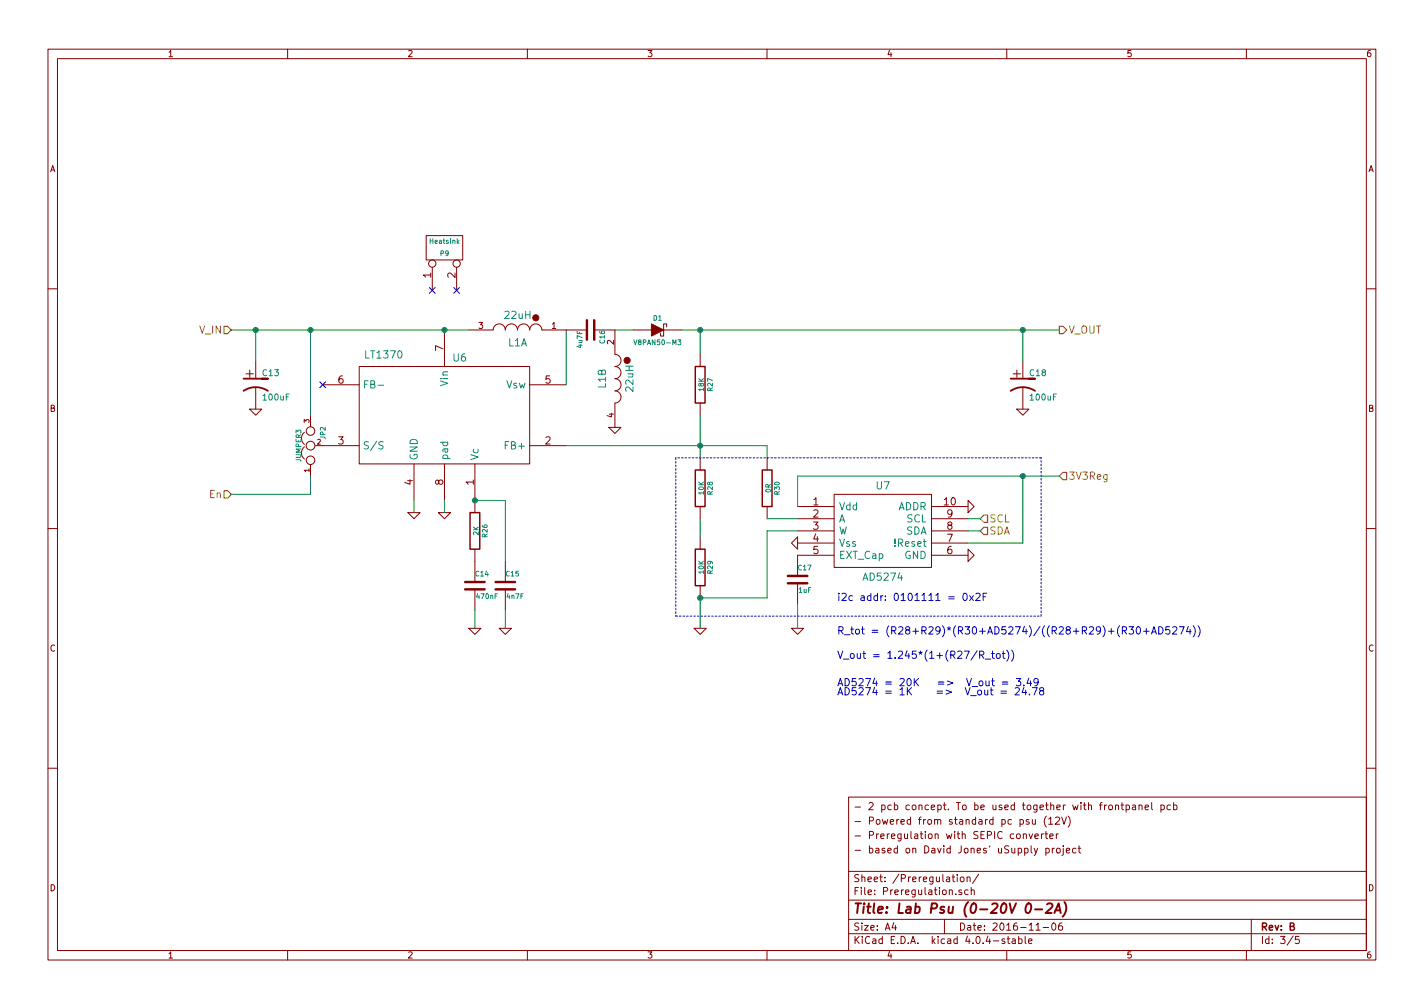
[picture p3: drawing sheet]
<svg xmlns="http://www.w3.org/2000/svg" width="297mm" height="210mm" viewBox="0 0 297 210" stroke-linecap="round" stroke-linejoin="round" font-family="sans-serif">
<g fill="none" stroke="#840000" stroke-width=".21">
<path d="M10 10.3h277v189.9h-277zM12 12.2h273v186.1h-273zM60 10.3v1.9M110 10.3v1.9M160 10.3v1.9M210 10.3v1.9M260 10.3v1.9M88.9 49.1h7.6v5.1h-7.6zM90.2 55.7v4.9M95.2 55.7v4.9M10 60.2h2M53.3 75.2v3.8"/>
<path d="M74.9 76.4h35.6v20.4h-35.6zM92.7 68.8v7.6M97.8 68.8h5.1a1.27 1.27 0 0 1 1.2-1.2 1.27 1.27 0 0 1 1.3 1.2 1.27 1.27 0 0 1 1.3-1.2 1.27 1.27 0 0 1 1.2 1.2 1.27 1.27 0 0 1 1.3-1.2 1.27 1.27 0 0 1 1.3 1.2 1.27 1.27 0 0 1 1.3-1.2 1.27 1.27 0 0 1 1.2 1.2h9.4M124 68.8h4.3v5.1a1.27 1.27 0 0 1 1.2 1.3 1.27 1.27 0 0 1-1.2 1.2 1.27 1.27 0 0 1 1.2 1.3 1.27 1.27 0 0 1-1.2 1.3 1.27 1.27 0 0 1 1.2 1.3 1.27 1.27 0 0 1-1.2 1.2 1.27 1.27 0 0 1 1.2 1.3 1.27 1.27 0 0 1-1.2 1.3v5M132.1 68.8h3.8M138.4 68.8h3.8M139.1 68.2v-.6h-.7v2.5h-.6v-.6M146 73.9v2.5M213.4 75.2v3.8M285 60.2h2M52.1 85.3h2.5l-1.3 1.3zM53.3 80.8v4.5"/>
<path d="M63.5 93.2a1.63 1.63 0 0 0 0 2.6M63.5 90.2a1.63 1.63 0 0 0 0 2.5M64.8 86.6v2.4M64.8 96.9v2.4M67.3 93h7.6M67.3 80.3h7.6M86.4 96.8v7.6M92.7 96.8v7.6M99.1 96.8v10.1M110.5 93h7.6M110.5 80.3h7.6M127 89.1h2.5l-1.2 1.3z"/>
<path d="M146 84.1v2.5M146 95.5v2.5M160 95.5v2.5M212.1 85.3h2.5l-1.2 1.3zM213.4 80.8v4.5M10 110.3h2M85.1 106.9h2.5l-1.2 1.3zM91.4 106.9h2.6l-1.3 1.3zM99.1 114.5v6.9M105.4 117.1v4.3M146 105.7v2.5M146 112v2.5"/>
<path d="M160 105.7v2.5M165.1 113.3l1.3-1.3v2.5zM166.4 105.7h7.6M166.4 108.2h7.6M166.4 110.7h7.6M166.4 113.3h7.6M174 103.1h20.3v15.3h-20.3zM174 115.8h-7.6v4.3M194.3 105.7h7.6M194.3 108.2h7.6M194.3 110.7h7.6M194.3 113.3h7.6"/>
<path d="M194.3 115.8h7.6M201.9 114.5l1.3 1.3-1.3 1.3zM201.9 104.4l1.3 1.3-1.3 1.2zM285 110.3h2M97.8 131.1h2.5l-1.2 1.2zM99.1 122.9v4.3M104.1 131.1h2.6l-1.3 1.2zM105.4 122.9v4.3M144.8 131.1h2.5l-1.3 1.2zM146 122.2v2.5M165.1 131.1h2.5l-1.2 1.2zM166.4 121.7v4.3"/>
<path d="M10 160.2h2M177 166.3h108v32h-108zM213.5 174.1l.2-.2 .3 .1 .1 .9M213.5 173.9v1M214.6 171l-.3-.1-.3 .2 .1 .3 .5 .1v.4h-.6M214.7 173.9l.3 1 .4-1M215.3 170.9l.1 1h.4l.2-.1M215.7 176.9l.4 1M215.9 174.4l.7-.1-.1-.3-.4-.1-.2 .2 .1 .7h.5M216 170.9v1M216.5 176.9l-.5 1.4-.3 .1M217.2 173.9v1"/>
<path d="M217.7 173.9l-.5 .3M218 173.9h.5M218.2 177l.4-.1 .3 .3-.2 .6h-.5M218.2 176.9v1.5M218.2 173.4v1.3l.3 .2M218.3 170.2a1.71 1.71 0 0 0 0 2.3M218.7 170.9l.5-.5v1.5M218.7 171.9h.9M219 174.4l.7-.1-.1-.3-.4-.1-.2 .2v.7h.6M219.5 176.9v1M219.9 176.9l-.4 .3M220.2 170.6l.6-.2 .2 .5-.9 1h.9"/>
<path d="M220.3 173.9v1M220.4 177.1l.2-.2 .5 .2 .1 .5-.2 .2-.4 .1-.2-.1zM220.8 173.9l-.5 .3M221.5 170.4l.4 1.5 .6-1.5M221.8 176.9v1.3l-.3 .2M221.8 176.4v.2M222.4 177.4l.7-.1v-.3l-.4-.1-.3 .2 .1 .7h.6M222.8 170.2a1.71 1.71 0 0 1 0 2.3M224.4 177l-.4-.1-.3 .3 .1 .6 .2 .1 .4-.1M224.9 176.9h.6M225.1 176.4v1.3l.4 .2M231.3 168l.2-.1 .5 .1 .1 .6-.2 .2-.4 .1-.2-.1z"/>
<path d="M232.7 168l.2-.1 .4 .1v.9M232.7 167.9v1M233.8 167.9h.6M234 167.4v1.3l.4 .2M234.9 168l.4-.1 .3 .3-.1 .6h-.6M234.9 167.9v1.5M236.2 168h.6l.1 .9M236.9 168.3h-.5l-.2 .2 .2 .4 .5-.1M237.6 168l.2-.1 .4 .1v.9M237.6 167.9v1M238.9 168.4l.7-.1-.1-.3-.4-.1-.2 .2v.7h.6M240.2 167.4v1.3l.2 .2"/>
<path d="M242.2 168l.4-.1 .3 .3-.2 .6h-.5M242.2 167.9v1.5M244.1 168l-.4-.1-.3 .3 .1 .6 .2 .1 .4-.1M244.8 168l.4-.1 .3 .3-.1 .6h-.6M244.8 167.4v1.5M285 160.2h2M60 198.3v1.9M110 198.3v1.9M160 198.3v1.9M177 194.8h108M177 191.8h108M177 187.8h108"/>
<path d="M177 181.8h108M186.4 192.5l-.3 1h.9M186.8 193v1M197 191.8v3M198.6 182.9h.6M198.8 182.4v1.3l.4 .2M199.4 186.5v.1M199.7 182.4v.2M199.7 182.9v1M200.4 183.1l.2-.2 .4 .2 .1 .5-.1 .2-.4 .1-.2-.1zM200.6 185.7l-.4-.1-.2 .2 .1 .2 .5 .2v.3h-.6M201.7 183.1l.2-.2 .4 .1 .1 .9"/>
<path d="M201.7 182.9v1M201.9 185.7l-.4-.1-.3 .3 .1 .6 .2 .1 .4-.1M202.6 185.7l.2-.1 .4 .1v.9M202.6 185.1v1.5M204.1 182.3l-1.2 2M209.6 195.9l-.4-.1-.2 .2 .1 .3 .5 .1v.3h-.6M210 198.3v1.9M210.1 195.8h.5M210.3 195.3v1.3l.3 .2M211.2 195.9h.5l.1 .9M211.8 196.2l-.5 .1-.2 .2 .2 .3 .5-.1M212.5 195.9l.4-.1 .3 .3-.1 .6h-.6"/>
<path d="M212.5 195.3v1.5M213.8 195.3v1.3l.2 .2M214.6 196.3l.7-.1-.1-.3-.4-.1-.2 .2v.7h.6M216.1 194h.9M217.6 193.5h1.1M219.5 192.7l.2-.2a.8 .8 0 0 1 .6 .8 .8 .8 0 0 1-.6 .7l-.3-.5zM221.5 192.5l-.4 .1a1.11 1.11 0 0 0-.1 1.3l.4 .1 .2-.1 .1-.5-.3-.3-.4 .1-.2 .2M260 198.3v1.9M261 191.8v6.5M269.7 195.2l-1.2 2M271 195.3h-.7l-.1 .7h.7l.1 .2v.5l-.2 .1-.6-.1"/>
<circle cx="90.2" cy="55" r=".76"/>
<circle cx="95.2" cy="55" r=".76"/>
<circle cx="64.8" cy="93" r=".91"/>
<circle cx="64.8" cy="89.9" r=".89"/>
<circle cx="64.8" cy="96" r=".89"/>
</g>
<path d="M214.3 188.5a.45 .45 0 0 1 .8 .3l-.2 1.3-.2 .2-.4 .1a1.27 1.27 0 0 1 0-1.9zM215.9 189.7h1.5M218.4 188.6l.3-.2h.5l.2 .1 .1 .5-1.4 1.4h1.3M219.9 190.4l.9-2 .5 2M220.2 189.9h.9M222 188.2a2.31 2.31 0 0 1-.4 3" fill="none" stroke="#840000" stroke-width=".41"/>
<path d="M50.8 79h5.1h-1.3M210.8 79h5.1h-1.3M50.8 81.5a4.6 4.6 0 0 1 5.1 0M210.8 81.5a4.6 4.6 0 0 1 5.1 0" fill="none" stroke="#840000" stroke-width=".38"/>
<path d="M132.2 70.9l.3 1 .4-1M141.4 70.9h.6l-.3 .4 .3 .1v.4h-.6M78.9 80.4h1.1M79.9 92.2l-.6-.1-.3 .3 .2 .4 .6 .3v.4l-.2 .1h-.6" fill="none" stroke="#008484" stroke-width=".21"/>
<path d="M89.6 60l1.2 1.2M90.8 60l-1.2 1.2M94.6 60l1.3 1.2M95.9 60l-1.3 1.2M66.7 79.6l1.2 1.3M67.9 79.6l-1.2 1.3" fill="none" stroke="#000084" stroke-width=".21"/>
<g fill="none" stroke="#008400" stroke-width=".21">
<path d="M48.3 68.8h49.5M53.3 68.8v6.4M64.8 68.8v17.8M118.1 68.8v11.5M128.3 68.8h3.8M142.2 68.8h78.8M146 68.8v5.1M213.4 68.8v6.4M64.8 99.3v3.8h-16.5M118.1 93h41.9v2.5M146 86.6v8.9M213.4 99.3v14h-11.5"/>
<path d="M221 99.3h-54.6v6.4M86.4 104.4v2.5M92.7 104.4v2.5M99.1 104.4h6.3v12.7M146 108.2v3.8M160 108.2h6.4M166.4 110.7h-6.4v14h-14v6.4M201.9 108.2h2.6M201.9 110.7h2.6M99.1 127.2v3.9M105.4 127.2v3.9M166.4 126v5.1"/>
</g>
<g fill="#008400" stroke="#008400" stroke-width=".25">
<circle cx="64.8" cy="68.8" r=".51"/>
<circle cx="53.3" cy="68.8" r=".51"/>
<circle cx="99.1" cy="104.4" r=".51"/>
<circle cx="92.7" cy="68.8" r=".51"/>
<circle cx="146.1" cy="93" r=".51"/>
<circle cx="146.1" cy="124.7" r=".51"/>
<circle cx="146.1" cy="68.8" r=".51"/>
<circle cx="213.4" cy="68.8" r=".51"/>
<circle cx="213.4" cy="99.3" r=".51"/>
</g>
<path d="M46.7 68.1h.8l.8 .7-.8 .8h-.8zM221 68.1h.7l.8 .7-.8 .8h-.7zM221.7 98.5h.8v1.6h-.8l-.7-.8zM46.7 102.4h.8l.8 .7-.8 .8h-.8zM205.2 107.4h.8v1.6h-.8l-.7-.8zM205.2 110h.8v1.5h-.8l-.7-.8z" fill="none" stroke="#848400" stroke-width=".25"/>
<path d="M145 76.4h2.1v7.7h-2.1zM145 98h2.1v7.7h-2.1zM159 98h2v7.7h-2zM98 106.9h2.1v7.6h-2.1zM145 114.5h2.1v7.7h-2.1z" fill="none" stroke="#840000" stroke-width=".3"/>
<path d="M122.4 66.8v4.1M124 66.8v4.1M97 122.9h4.1M97 121.4h4.1M103.4 122.9h4M103.4 121.4h4M164.3 121.7h4.1M164.3 120.1h4.1" fill="none" stroke="#840000" stroke-width=".51"/>
<g fill="#840000" stroke="#840000" stroke-width=".21">
<path d="M135.9 67.6l2.5 1.2-2.5 1.3z"/>
<circle cx="111.8" cy="66.3" r=".63"/>
<circle cx="130.8" cy="75.2" r=".63"/>
</g>
<g fill="none" stroke="#0000c2" stroke-width=".21">
<path d="M201 123.9l.2-.2a.81 .81 0 0 1 .6 .8 .81 .81 0 0 1-.6 .8l-.2-.2-.1-.4zM202.3 124.3l.7 1M203 124.3l-.7 1M203.6 123.9l.5-.2 .3 .5-.9 1.1h.9M204.3 136.6l.8-.1 .1-.2v-.3l-.3-.2h-.6v1.5M204.7 136.6l.5 .7M205.1 124.5h.5M205.5 137.5h1.2M205.8 123.7h-.7v1.6M206.8 136.3h.6M207 135.8v1.3l.4 .2M207.9 136.5l.2-.2 .5 .2v.6l-.1 .2h-.4l-.2-.1z"/>
<path d="M209.1 136.3h.6M209.3 135.8v1.3l.4 .2M210 135.6a1.75 1.75 0 0 1 0 2.3M211 135.6a1.75 1.75 0 0 1 0 2.3M235.5 130.7h.9l-.5 .6 .4 .1 .1 .2v.5l-.3 .2-.6-.2M237.2 130.9l.2-.2a.81 .81 0 0 1 .5 .8 .81 .81 0 0 1-.5 .8l-.2-.2-.2-.4zM238.5 131.7h1.2M239.1 131.1v1.2M240.2 132.3l.5-1.6 .5 1.6M240.3 131.8h.8M241.7 130.7a.77 .77 0 0 1 .9 .8 .77 .77 0 0 1-.9 .8zM244 130.7h-.8v.8l.2-.2 .5 .1 .1 .6-.3 .3-.5-.2"/>
<path d="M244.6 130.9l.6-.2 .3 .5-.9 1.1h.9M246 130.7h1l-.6 1.6M247.9 130.7l-.4 1h1M248.2 131.2v1.1M248.9 130.5a1.75 1.75 0 0 1 0 2.3M249.9 130.5a1.75 1.75 0 0 1 0 2.3M187.7 143.9l.5-.5v1.6M187.7 145h.9M189.3 141.7l.3-.2a.81 .81 0 0 1 .5 .8 .81 .81 0 0 1-.5 .7l-.3-.1-.1-.4zM206.8 142h.6M207 141.5v1.3l.4 .2M208.8 144.2h1.2"/>
<path d="M208.8 144.6h1.2M209.1 142.3h1.1M209.1 142.7h1.1M211.8 143.6l.5-.2 .3 .5-.9 1.1h.9M212 141.5h.9l-.5 .6 .4 .1 .1 .2v.5l-.3 .1-.6-.1M213.6 142.9v.1M213.6 143.4l-.4 1h1M213.9 143.9v1.1M214.6 141.4l-.4 1.1h1M214.7 144.8v.2M215 142v1M215.3 143.4h1.1l-.7 1.6"/>
<path d="M216.6 142.2l-.3 .3h-.3l-.3-.3v-.5l.6-.2a.96 .96 0 0 1-.2 1.5h-.3M217.1 144.1l-.3-.3 .1-.2 .2-.2 .5 .1 .1 .2v.2l-.7 .3-.2 .2v.3l.3 .3h.3l.3-.3v-.3l-.3-.3"/>
</g>
<path d="M141 95.5v33M217.2 95.5h-76.2M141 128.5h76.2M217.2 128.5v-33" fill="none" stroke="#0000c2" stroke-width=".21" stroke-dasharray=".3 .4"/>
<g font-size="2.8" fill="#840000">
<text x="51.3" y="78.8">+</text>
<text x="211.3" y="78.8">+</text>
<text x="178" y="190.5">Title: Lab Psu (0-20V 0-2A)</text>
</g>
<g font-size="2.1" fill="#840000">
<text x="89.9" y="58" transform="rotate(-90 89.9 58)">1</text>
<text x="95" y="58" transform="rotate(-90 95 58)">2</text>
<text x="92.5" y="73.2" transform="rotate(-90 92.5 73.2)">7</text>
<text x="70.5" y="80">6</text>
<text x="113.7" y="80">5</text>
<text x="70.5" y="92.7">3</text>
<text x="113.7" y="92.7">2</text>
<text x="86.1" y="101.2" transform="rotate(-90 86.1 101.2)">4</text>
<text x="92.5" y="101.2" transform="rotate(-90 92.5 101.2)">8</text>
<text x="98.8" y="101.2" transform="rotate(-90 98.8 101.2)">1</text>
<text x="169.6" y="105.4">1</text>
<text x="169.6" y="107.9">2</text>
<text x="197" y="105.4">10</text>
<text x="197.5" y="107.9">9</text>
<text x="169.6" y="110.5">3</text>
<text x="169.6" y="113">4</text>
<text x="197.5" y="113">7</text>
<text x="197.5" y="110.5">8</text>
<text x="169.6" y="115.6">5</text>
<text x="197.5" y="115.6">6</text>
<text x="178" y="172">- Powered from standard pc psu (12V)</text>
<text x="178" y="169">- 2 pcb concept. To be used together with frontpanel pcb</text>
<text x="178" y="178">- based on David Jones' uSupply project</text>
<text x="178" y="175">- Preregulation with SEPIC converter</text>
<text x="178" y="184">Sheet: /Preregulation/</text>
<text x="178" y="186.7">File: Preregulation.sch</text>
<text x="178" y="196.9">KiCad E.D.A. kicad 4.0.4-stable</text>
<text x="178" y="194.1">Size: A4</text>
<text x="200" y="194.1">Date: 2016-11-06</text>
<text x="263" y="194.1">Rev: B</text>
<text x="263" y="196.9">Id: 3/5</text>
</g>
<g font-size="2.1" fill="#848400">
<text x="41.6" y="69.6">V_IN</text>
<text x="222.9" y="69.6">V_OUT</text>
<text x="222.9" y="100.1">3V3Reg</text>
<text x="43.6" y="103.9">En</text>
<text x="206.4" y="109">SCL</text>
<text x="206.4" y="111.5">SDA</text>
</g>
<g font-size="2.1" fill="#008484">
<text x="105.4" y="66.5">22uH</text>
<text x="76.4" y="74.8">LT1370</text>
<text x="94.5" y="75.4">U6</text>
<text x="105.9" y="72.2">L1A</text>
<text x="75.7" y="81">FB-</text>
<text x="93.5" y="80.5" transform="rotate(-90 93.5 80.5)">Vin</text>
<text x="105.5" y="81">Vsw</text>
<text x="126.4" y="81" transform="rotate(-90 126.4 81)">L1B</text>
<text x="132.1" y="81.6" transform="rotate(-90 132.1 81.6)">22uH</text>
<text x="75.7" y="93.7">S/S</text>
<text x="105.7" y="93.7">FB+</text>
<text x="87.1" y="96" transform="rotate(-90 87.1 96)">GND</text>
<text x="93.5" y="96" transform="rotate(-90 93.5 96)">pad</text>
<text x="99.8" y="96" transform="rotate(-90 99.8 96)">Vc</text>
<text x="175" y="106.4">Vdd</text>
<text x="182.8" y="102.1">U7</text>
<text x="187.2" y="106.4">ADDR</text>
<text x="175" y="109">A</text>
<text x="175" y="111.5">W</text>
<text x="188.8" y="111.5">SDA</text>
<text x="189.1" y="109">SCL</text>
<text x="175" y="114">Vss</text>
<text x="175" y="116.6">EXT_Cap</text>
<text x="186.8" y="114">!Reset</text>
<text x="188.6" y="116.6">GND</text>
<text x="180.3" y="121.1">AD5274</text>
</g>
<g font-size="2.1" fill="#0000c2">
<text x="174.6" y="125.3">i2c addr: 0101111 = 0x2F</text>
<text x="174.6" y="132.3">R_tot = (R28+R29)*(R30+AD5274)/((R28+R29)+(R30+AD5274))</text>
<text x="174.6" y="137.4">V_out = 1.245*(1+(R27/R_tot))</text>
<text x="174.6" y="143.1">AD5274 = 20K</text>
<text x="190.3" y="143.1">=&gt; V_out = 3.49</text>
<text x="174.6" y="145">AD5274 = 1K</text>
<text x="189.7" y="145">=&gt; V_out = 24.78</text>
</g>
<g font-size="1.8" fill="#840000">
<text x="35" y="11.9">1</text>
<text x="85" y="11.9">2</text>
<text x="135" y="11.9">3</text>
<text x="185" y="11.9">4</text>
<text x="235" y="11.9">5</text>
<text x="285" y="11.9">6</text>
<text x="10.4" y="35.9">A</text>
<text x="285.4" y="35.9">A</text>
<text x="99.8" y="68.6">3</text>
<text x="115.1" y="68.6">1</text>
<text x="128" y="71.9" transform="rotate(-90 128 71.9)">2</text>
<text x="10.4" y="85.9">B</text>
<text x="128" y="87.1" transform="rotate(-90 128 87.1)">4</text>
<text x="285.4" y="85.9">B</text>
<text x="10.4" y="135.9">C</text>
<text x="285.4" y="135.9">C</text>
<text x="10.4" y="185.9">D</text>
<text x="285.4" y="185.9">D</text>
<text x="35" y="199.9">1</text>
<text x="85" y="199.9">2</text>
<text x="135" y="199.9">3</text>
<text x="185" y="199.9">4</text>
<text x="235" y="199.9">5</text>
<text x="285" y="199.9">6</text>
</g>
<g font-size="1.8" fill="#008484">
<text x="54.8" y="78.4">C13</text>
<text x="55" y="83.5">100uF</text>
<text x="214.9" y="78.4">C18</text>
<text x="215" y="83.5">100uF</text>
</g>
<g font-size="1.4" fill="#008484">
<text x="89.8" y="50.8">Heatsink</text>
<text x="91.8" y="53.4">P9</text>
<text x="126.2" y="71.6" transform="rotate(-90 126.2 71.6)">C16</text>
<text x="132.8" y="72">V8PAN50-M3</text>
<text x="136.3" y="66.9">D1</text>
<text x="121.5" y="72.5" transform="rotate(-90 121.5 72.5)">4u7F</text>
<text x="146.8" y="81.5" transform="rotate(-90 146.8 81.5)">18K</text>
<text x="148.7" y="81.6" transform="rotate(-90 148.7 81.6)">R27</text>
<text x="67.9" y="91.6" transform="rotate(-90 67.9 91.6)">JP2</text>
<text x="62.8" y="96.3" transform="rotate(-90 62.8 96.3)">JUMPER3</text>
<text x="146.8" y="103.1" transform="rotate(-90 146.8 103.1)">10K</text>
<text x="148.7" y="103.1" transform="rotate(-90 148.7 103.1)">R28</text>
<text x="160.8" y="102.7" transform="rotate(-90 160.8 102.7)">0R</text>
<text x="162.6" y="103.1" transform="rotate(-90 162.6 103.1)">R30</text>
<text x="99.8" y="111.6" transform="rotate(-90 99.8 111.6)">2K</text>
<text x="101.7" y="112" transform="rotate(-90 101.7 112)">R26</text>
<text x="146.8" y="119.6" transform="rotate(-90 146.8 119.6)">10K</text>
<text x="148.7" y="119.7" transform="rotate(-90 148.7 119.7)">R29</text>
<text x="166.5" y="118.9">C17</text>
<text x="99.2" y="120.2">C14</text>
<text x="99.5" y="124.9">470nF</text>
<text x="105.6" y="120.2">C15</text>
<text x="105.8" y="124.9">4n7F</text>
<text x="166.6" y="123.6">1uF</text>
</g>
<g font-size="1.4" fill="#840000">
<text x="64.5" y="88.2" transform="rotate(-90 64.5 88.2)">3</text>
<text x="66.2" y="92.7">2</text>
<text x="64.5" y="98.5" transform="rotate(-90 64.5 98.5)">1</text>
</g>
</svg>
